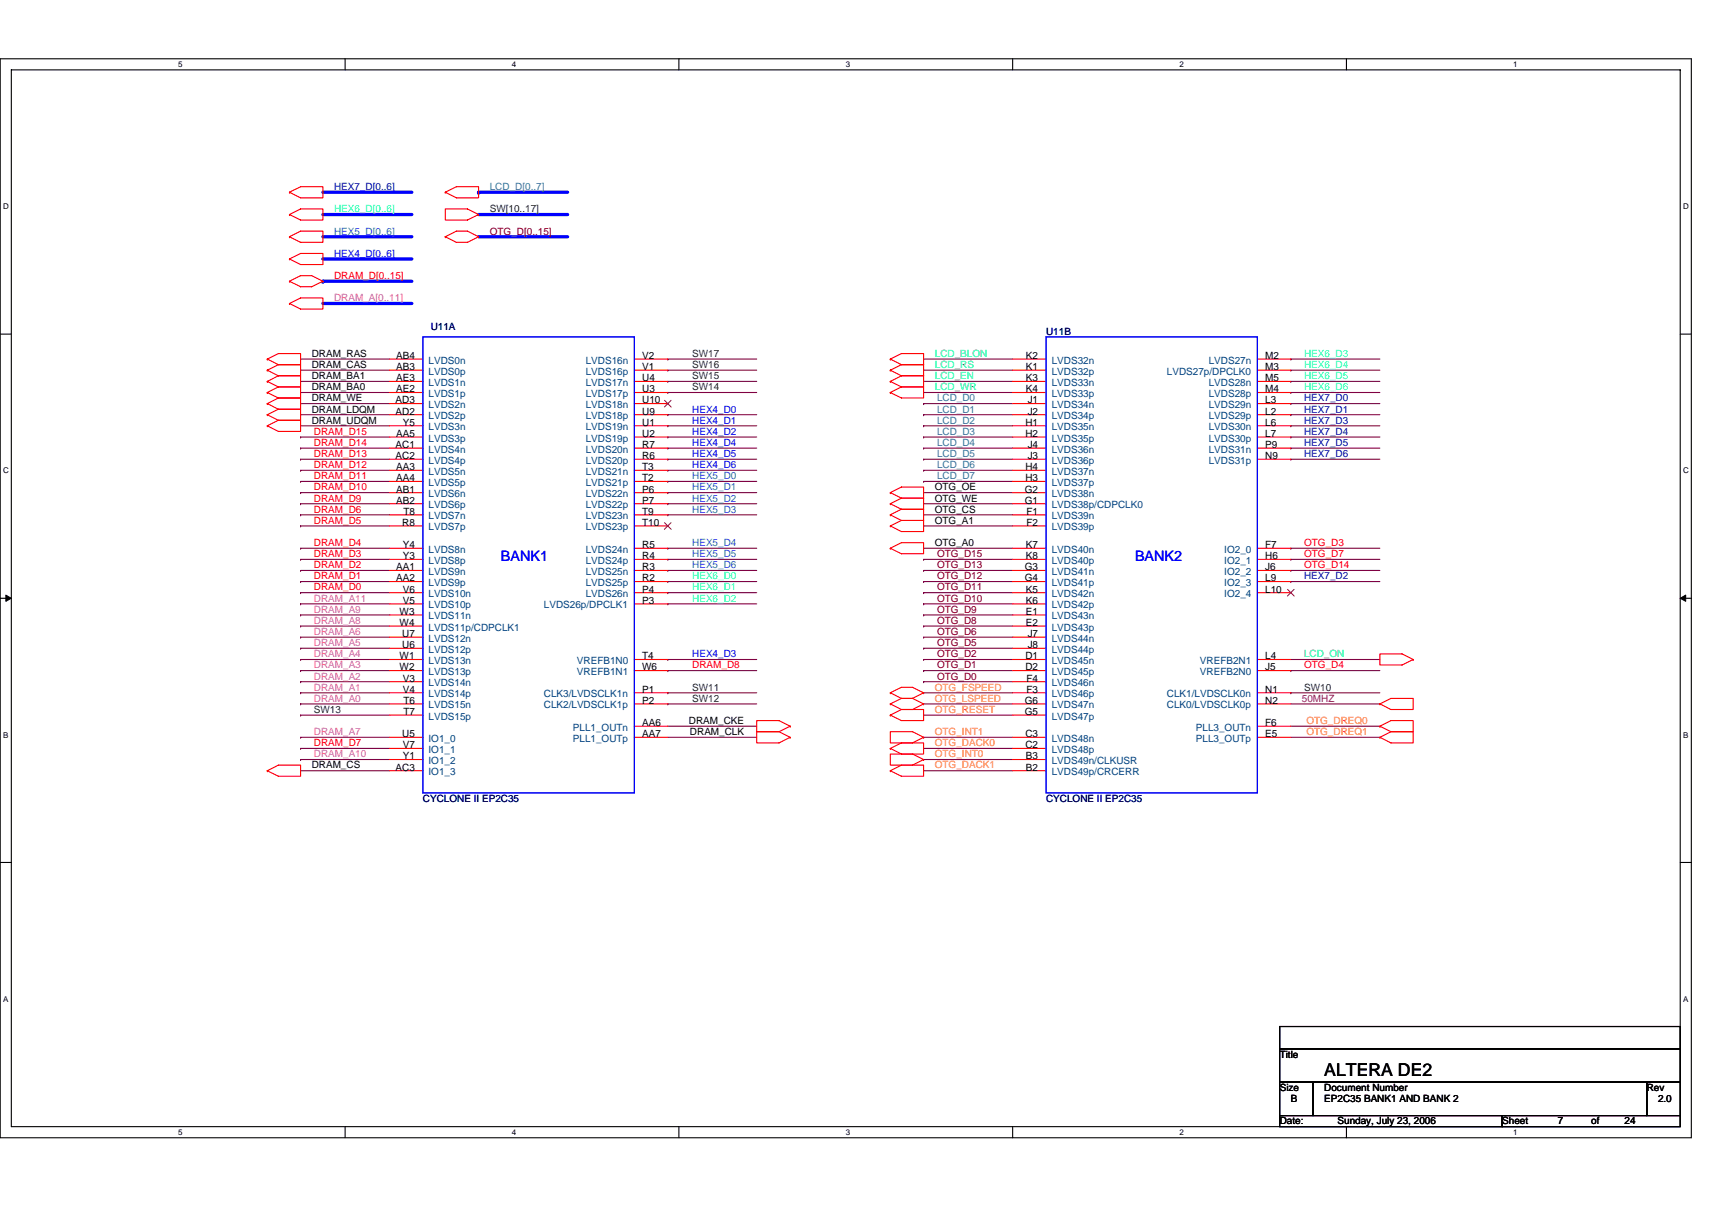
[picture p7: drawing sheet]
<svg xmlns="http://www.w3.org/2000/svg" width="297mm" height="210mm" viewBox="0 0 297 210" stroke-linecap="round" stroke-linejoin="round" font-family="sans-serif">
<path d="M0 10.2h293.5v187.2h-293.5zM2 12.1h289.5v183.4h-289.5z" fill="none" stroke="#000" stroke-width=".19"/>
<g fill="#fff">
<path d="M30.9 10.4h.8v1.6h-.8z"/>
<path d="M30.9 195.7h.8v1.6h-.8z"/>
</g>
<path d="M59.9 10.2v1.9M59.9 195.5v1.9" fill="none" stroke="#000" stroke-width=".19"/>
<g fill="#fff">
<path d="M88.8 10.4h.8v1.6h-.8z"/>
<path d="M88.8 195.7h.8v1.6h-.8z"/>
</g>
<path d="M117.8 10.2v1.9M117.8 195.5v1.9" fill="none" stroke="#000" stroke-width=".19"/>
<g fill="#fff">
<path d="M146.7 10.4h.8v1.6h-.8z"/>
<path d="M146.7 195.7h.8v1.6h-.8z"/>
</g>
<path d="M175.7 10.2v1.9M175.7 195.5v1.9" fill="none" stroke="#000" stroke-width=".19"/>
<g fill="#fff">
<path d="M204.7 10.4h.7v1.6h-.7z"/>
<path d="M204.7 195.7h.7v1.6h-.7z"/>
</g>
<path d="M233.6 10.2v1.9M233.6 195.5v1.9" fill="none" stroke="#000" stroke-width=".19"/>
<g fill="#fff">
<path d="M262.6 10.4h.7v1.6h-.7z"/>
<path d="M262.6 195.7h.7v1.6h-.7z"/>
<path d="M.5 35.1h1v1.5h-1z"/>
<path d="M292 35.1h1v1.5h-1z"/>
<path d="M.5 80.9h1v1.5h-1z"/>
<path d="M292 80.9h1v1.5h-1z"/>
</g>
<path d="M0 58h2M291.5 58h2" fill="none" stroke="#000" stroke-width=".19"/>
<g fill="#fff">
<path d="M.5 126.7h.9v1.6h-.9z"/>
<path d="M292 126.7h.9v1.6h-.9z"/>
</g>
<path d="M0 103.8h2M291.5 103.8h2" fill="none" stroke="#000" stroke-width=".19"/>
<path d="M1 103.3l1 .5-1 .6zM291.5 103.8l1-.5v1.1z" fill="#000" stroke="#000" stroke-width=".17"/>
<g fill="#fff">
<path d="M.5 172.6h.9v1.5h-.9z"/>
<path d="M292 172.6h.9v1.5h-.9z"/>
</g>
<path d="M0 149.7h2M291.5 149.7h2M222 178.1h69.5v3.9h-69.5zM222 182h69.5v5.8h-69.5zM222 187.8h5.8v5.8h-5.8zM222 193.6h38.6v1.9h-38.6zM227.8 187.8h57.9v5.8h-57.9zM260.6 193.6h30.9v1.9h-30.9zM285.7 187.8h5.8v5.8h-5.8z" fill="none" stroke="#000" stroke-width=".19"/>
<path d="M56 37.2h15.5M56 33.4h15.5M83 37.2h15.5M83 33.4h.1M83 33.4h15.5M56 44.9h15.5M56 41.1h15.5M56 52.7h15.5M56 48.8h.1M56 48.8h15.5M83 41.1h15.5" fill="none" stroke="#00f" stroke-width=".57"/>
<g fill="none" stroke="#800040" stroke-width=".19">
<path d="M52.2 64.2h15.4M52.2 62.3h15.4M52.2 68.1h15.4M52.2 66.2h15.4M52.2 72h15.4M52.2 70h15.4M52.2 75.8h.1M52.2 73.9h15.4M52.2 79.7h.1M52.2 77.8h.1M52.2 79.7h15.4M52.2 77.8h15.4"/>
<path d="M52.2 75.8h15.4M115.9 62.3h.1M115.9 68.1h.1M115.9 66.2h.1M115.9 64.2h.1M115.9 73.9h.1M115.9 75.8h.1M115.9 72h.1M115.9 79.7h.1M115.9 77.8h.1M115.9 79.7h15.4M115.9 77.8h15.4"/>
<path d="M115.9 75.8h15.4M115.9 66.2h15.4M115.9 68.1h15.4M115.9 73.9h15.4M115.9 62.3h15.4M115.9 64.2h15.4M115.9 72h15.4M160.2 79.7h.1M160.2 77.8h.1M160.2 66.2h15.5M160.2 62.3h15.5M160.2 75.8h.1"/>
<path d="M160.2 70h.1M160.2 68.1h15.5M160.2 73.9h.1M160.2 72h.1M160.2 64.2h15.5M160.2 79.7h15.5M160.2 77.8h15.5M160.2 75.8h15.5M160.2 73.9h15.5M160.2 70h15.5M160.2 72h15.5M224 66.2h.1"/>
<path d="M224 68.1h.1M224 79.7h.1M224 75.8h.1M224 77.8h.1M224 73.9h.1M224 62.3h.1M224 64.2h.1M224 70h.1M224 72h.1M224 79.7h15.4M224 77.8h15.4M224 75.8h15.4"/>
<path d="M224 66.2h15.4M224 68.1h15.4M224 73.9h15.4M224 62.3h15.4M224 64.2h15.4M224 70h15.4M224 72h15.4M52.2 87.4h.1M52.2 85.5h.1M52.2 83.5h.1M52.2 81.6h.1M52.2 91.3h.1"/>
<path d="M52.2 89.3h.1M52.2 95.1h.1M52.2 99h.1M52.2 97.1h.1M52.2 95.1h15.4M52.2 83.5h15.4M52.2 81.6h15.4M52.2 99h15.4M52.2 97.1h15.4M52.2 87.4h15.4M52.2 85.5h15.4M52.2 91.3h15.4"/>
<path d="M52.2 89.3h15.4M115.9 97.1h.1M115.9 95.1h.1M115.9 99h.1M115.9 89.3h.1M115.9 81.6h.1M115.9 83.5h.1M115.9 87.4h.1M115.9 85.5h.1M115.9 95.1h15.4M115.9 83.5h15.4M115.9 81.6h15.4"/>
<path d="M115.9 99h15.4M115.9 97.1h15.4M115.9 87.4h15.4M115.9 85.5h15.4M115.9 89.3h15.4M160.2 83.5h.1M160.2 81.6h.1M160.2 99h.1M160.2 95.1h15.5M160.2 85.5h15.5M160.2 87.4h15.5M160.2 89.3h15.5"/>
<path d="M160.2 91.3h15.5M160.2 97.1h.1M160.2 83.5h15.5M160.2 81.6h15.5M160.2 99h15.5M160.2 97.1h15.5M224 95.1h.1M224 99h.1M224 97.1h.1M224 95.1h15.4M224 99h15.4M224 97.1h15.4"/>
<path d="M52.2 100.9h.1M52.2 104.8h.1M52.2 102.8h.1M52.2 106.7h.1M52.2 108.6h.1M52.2 110.6h.1M52.2 112.5h.1M52.2 118.3h.1M52.2 116.4h.1M52.2 114.4h.1M52.2 116.4h15.4M52.2 110.6h15.4"/>
<path d="M52.2 114.4h15.4M52.2 106.7h15.4M52.2 104.8h15.4M52.2 102.8h15.4M52.2 100.9h15.4M52.2 108.6h15.4M52.2 118.3h15.4M52.2 112.5h15.4M115.9 102.8h.1M115.9 114.4h.1M115.9 100.9h.1M115.9 104.8h.1"/>
<path d="M115.9 116.4h.1M115.9 116.4h15.4M115.9 114.4h15.4M115.9 104.8h15.4M115.9 102.8h15.4M115.9 100.9h15.4M160.2 110.6h.1M160.2 114.4h.1M160.2 106.7h.1M160.2 104.8h.1M160.2 102.8h.1M160.2 100.9h.1"/>
<path d="M160.2 108.6h.1M160.2 118.3h.1M160.2 116.4h.1M160.2 112.5h.1M160.2 116.4h15.5M160.2 110.6h15.5M160.2 114.4h15.5M160.2 106.7h15.5M160.2 104.8h15.5M160.2 102.8h15.5M160.2 100.9h15.5M160.2 108.6h15.5"/>
<path d="M160.2 118.3h15.5M160.2 112.5h15.5M224 114.4h15.4M224 116.4h.1M224 100.9h.1M224 116.4h15.4M224 100.9h15.4M52.2 133.8h15.4M52.2 129.9h.1M52.2 124.1h.1M52.2 131.8h.1M52.2 128h.1"/>
<path d="M52.2 120.2h.1M52.2 122.2h.1M52.2 120.2h15.4M52.2 122.2h15.4M52.2 129.9h15.4M52.2 124.1h15.4M52.2 131.8h15.4M52.2 128h15.4M115.9 120.2h.1M115.9 122.2h.1M115.9 128h15.4M115.9 126h15.4"/>
<path d="M115.9 120.2h15.4M115.9 122.2h15.4M160.2 131.8h15.5M160.2 133.8h15.5M160.2 120.2h15.5M160.2 122.2h15.5M160.2 124.1h15.5M160.2 128h15.5M160.2 129.9h15.5M224 126h15.4M224 128h15.4M224 120.2h.1"/>
<path d="M224 122.2h15.4M224 120.2h15.4"/>
</g>
<g fill="none" stroke="#f00" stroke-width=".19">
<path d="M50.2 37.2l2-.9h3.8v1.9h-3.8zM50.2 37.2h.1M50.2 33.4l2-1h3.8v1.9h-3.8zM50.2 33.4h.1M77.3 36.3h3.8l1.9 .9-1.9 1h-3.8zM77.3 33.4l1.9-1h3.8v1.9h-3.8zM77.3 33.4h.1M83 37.2h.1M50.2 44.9l2-.9h3.8v1.9h-3.8zM50.2 44.9h.1M50.2 41.1l2-1h3.8v2h-3.8zM50.2 41.1h.1"/>
<path d="M50.2 48.8l2 1h1.9l1.9-1M50.2 48.8h.1M50.2 48.8l2-1h1.9l1.9 1M50.2 52.7l2-1h3.8v1.9h-3.8zM50.2 52.7h.1M56 48.8h.1M77.3 41.1l1.9-1h1.9l1.9 1M77.3 41.1l1.9 1h1.9l1.9-1M77.3 41.1h.1M83 41.1h.1M46.4 73.9h.1M46.4 72h.1"/>
<path d="M46.4 68.1h.1M46.4 66.2h.1M46.4 70h.1M46.4 64.2h.1M46.4 62.3l1.9-.9h3.9v1.9h-3.9M46.4 62.3h.1M46.4 72l1.9 .9M46.4 68.1l1.9 1M46.4 66.2l1.9 .9M46.4 70l1.9 1M46.4 64.2l1.9 1M46.4 62.3l1.9 1"/>
<path d="M48.3 72.9h3.9v2h-3.9l-1.9-1M48.3 71h3.9v1.9h-3.9M48.3 67.1h3.9v2h-3.9M48.3 65.2h3.9v1.9h-3.9M48.3 69.1h3.9v1.9h-3.9M48.3 63.3h3.9v1.9h-3.9M48.3 72.9l-1.9 1M48.3 71l-1.9 1M48.3 67.1l-1.9 1M48.3 65.2l-1.9 1M48.3 69.1l-1.9 .9M48.3 63.3l-1.9 .9"/>
<path d="M67.6 62.3h5.8M67.6 64.2h5.8M67.6 66.2h5.8M67.6 68.1h5.8M67.6 70h5.8M67.6 72h5.8M67.6 73.9h5.8M67.6 77.8h5.8M67.6 79.7h5.8M67.6 75.8h5.8M110.1 62.3h5.8M110.1 64.2h5.8"/>
<path d="M110.1 66.2h5.8M110.1 68.1h5.8M110.1 70h5.8M110.1 72h5.8M110.1 73.9h5.8M110.1 77.8h5.8M110.1 79.7h5.8M110.1 75.8h5.8M154.5 68.1h.1M154.5 66.2h.1M154.5 64.2h.1M154.5 62.3l1.9-.9h3.8v1.9h-3.8"/>
<path d="M154.5 62.3h.1M154.5 66.2l1.9 .9M154.5 64.2l1.9 1M154.5 62.3l1.9 1M156.4 67.1h3.8v2h-3.8l-1.9-1M156.4 65.2h3.8v1.9h-3.8M156.4 63.3h3.8v1.9h-3.8M156.4 67.1l-1.9 1M156.4 65.2l-1.9 1M156.4 63.3l-1.9 .9M175.7 62.3h5.8M175.7 64.2h5.8"/>
<path d="M175.7 66.2h5.8M175.7 68.1h5.8M175.7 70h5.8M175.7 72h5.8M175.7 73.9h5.8M175.7 77.8h5.8M175.7 79.7h5.8M175.7 75.8h5.8M218.2 62.3h5.8M218.2 64.2h5.8M218.2 66.2h5.8M218.2 68.1h5.8"/>
<path d="M218.2 70h5.8M218.2 72h5.8M218.2 73.9h5.8M218.2 77.8h5.8M218.2 79.7h5.8M218.2 75.8h5.8M67.6 81.6h5.8M67.6 83.5h5.8M67.6 85.5h5.8M67.6 87.4h5.8M67.6 89.3h5.8M67.6 91.3h5.8"/>
<path d="M67.6 95.1h5.8M67.6 97.1h5.8M67.6 99h5.8M110.1 81.6h5.8M110.1 83.5h5.8M110.1 85.5h5.8M110.1 87.4h5.8M110.1 89.3h5.8M110.1 91.3h5.8M110.1 95.1h5.8M110.1 97.1h5.8M110.1 99h5.8"/>
<path d="M154.5 95.1l1.9-.9h3.8v1.9h-3.8zM154.5 95.1h.1M154.5 91.3h.1M154.5 89.3h.1M154.5 87.4h.1M154.5 85.5l1.9-1h3.8v1.9h-3.8M154.5 85.5h.1M154.5 89.3l1.9 1M154.5 87.4l1.9 1M154.5 85.5l1.9 .9M156.4 90.3h3.8v1.9h-3.8l-1.9-.9M156.4 88.4h3.8v1.9h-3.8"/>
<path d="M156.4 86.4h3.8v2h-3.8M156.4 90.3l-1.9 1M156.4 88.4l-1.9 .9M156.4 86.4l-1.9 1M175.7 81.6h5.8M175.7 83.5h5.8M175.7 85.5h5.8M175.7 87.4h5.8M175.7 89.3h5.8M175.7 91.3h5.8M175.7 95.1h5.8M175.7 97.1h5.8"/>
<path d="M175.7 99h5.8M218.2 95.1h5.8M218.2 97.1h5.8M218.2 99h5.8M67.6 116.4h5.8M67.6 100.9h5.8M67.6 102.8h5.8M67.6 104.8h5.8M67.6 106.7h5.8M67.6 108.6h5.8M67.6 118.3h5.8M67.6 114.4h5.8"/>
<path d="M67.6 112.5h5.8M67.6 110.6h5.8M110.1 116.4h5.8M110.1 100.9h5.8M110.1 102.8h5.8M110.1 104.8h5.8M110.1 114.4h5.8M175.7 116.4h5.8M175.7 100.9h5.8M175.7 102.8h5.8M175.7 104.8h5.8M175.7 106.7h5.8"/>
<path d="M175.7 108.6h5.8M175.7 118.3h5.8M175.7 114.4h5.8M175.7 112.5h5.8M175.7 110.6h5.8M218.2 116.4h5.8M218.2 100.9h5.8M218.2 102.8h5.8M218.2 114.4h5.8M239.4 113.5h3.9l1.9 .9-1.9 1h-3.9zM245.2 114.4h.1M46.4 133.8l1.9-1h3.9v1.9h-3.9z"/>
<path d="M46.4 133.8h.1M67.6 128h5.8M67.6 133.8h5.8M67.6 129.9h5.8M67.6 131.8h5.8M67.6 124.1h5.8M67.6 122.2h5.8M67.6 120.2h5.8M110.1 126h5.8M110.1 128h5.8M110.1 122.2h5.8M110.1 120.2h5.8"/>
<path d="M135.2 127h-3.9v1.9h3.9l1.9-.9M135.2 127l1.9 1M137.1 128h.1M137.1 126l-1.9-.9h-3.9v1.9h3.9M137.1 126h.1M137.1 126l-1.9 1M154.5 120.2l1.9-.9h1.9l1.9 .9M154.5 120.2h.1M154.5 124.1h.1M154.5 127h3.8l1.9 1-1.9 .9h-3.8zM154.5 130.9h3.8l1.9 .9-1.9 1h-3.8zM154.5 133.8l1.9-1h3.8v1.9h-3.8z"/>
<path d="M154.5 133.8h.1M154.5 129.9l1.9-1h3.8v2h-3.8zM154.5 129.9h.1M154.5 122.2h.1M154.5 120.2l1.9 1M154.5 122.2l1.9 .9M156.4 121.2h1.9M156.4 123.1h3.8v2h-3.8l-1.9-1M156.4 123.1l-1.9 1M156.4 121.2l-1.9 1M158.3 121.2l1.9 1M160.2 120.2h.1"/>
<path d="M160.2 128h.1M160.2 131.8h.1M160.2 122.2h.1M160.2 122.2l-1.9 .9h-1.9M160.2 120.2l-1.9 1M175.7 128h5.8M175.7 133.8h5.8M175.7 129.9h5.8M175.7 131.8h5.8M175.7 124.1h5.8M175.7 122.2h5.8M175.7 120.2h5.8"/>
<path d="M218.2 126h5.8M218.2 128h5.8M218.2 122.2h5.8M218.2 120.2h5.8M239.4 122.2l1.9-1h3.9v1.9h-3.9zM239.4 122.2h.1M239.4 128h.1M239.4 126l1.9-.9h3.9v1.9h-3.9M239.4 126h.1M239.4 126l1.9 1M241.3 127h3.9v1.9h-3.9l-1.9-.9M241.3 127l-1.9 1"/>
</g>
<path d="M115.3 69.5l1.2 1.1M116.4 69.5l-1.1 1.1M115.3 90.7l1.2 1.2M116.4 90.7l-1.1 1.2M223.4 102.3l1.2 1.1M224.5 102.3l-1.1 1.1" fill="none" stroke="#804000" stroke-width=".17"/>
<path d="M73.4 58.5h36.7v79.1h-36.7zM181.5 58.5h36.7v79.1h-36.7z" fill="none" stroke="#00f" stroke-width=".19"/>
<text font-size="3.1" x="229.8" y="186.7">ALTERA DE2</text>
<g font-size="2.5" fill="#00f">
<text x="86.9" y="97.4">BANK1</text>
<text x="196.9" y="97.4">BANK2</text>
</g>
<g font-size="1.7" fill="#0000a0">
<text x="58" y="33">HEX7_D[0..6]</text>
<text x="226.3" y="69.7">HEX7_D0</text>
<text x="226.3" y="71.6">HEX7_D1</text>
<text x="226.3" y="75.5">HEX7_D4</text>
<text x="226.3" y="77.4">HEX7_D5</text>
<text x="226.3" y="73.5">HEX7_D3</text>
<text x="226.3" y="79.3">HEX7_D6</text>
<text x="226.3" y="100.5">HEX7_D2</text>
</g>
<g font-size="1.7" fill="#408080">
<text x="85" y="33">LCD_D[0..7]</text>
<text x="162.6" y="69.7">LCD_D0</text>
<text x="162.6" y="71.6">LCD_D1</text>
<text x="162.6" y="77.4">LCD_D4</text>
<text x="162.6" y="75.5">LCD_D3</text>
<text x="162.6" y="73.5">LCD_D2</text>
<text x="162.6" y="79.3">LCD_D5</text>
<text x="162.6" y="83.2">LCD_D7</text>
<text x="162.6" y="81.2">LCD_D6</text>
</g>
<g font-size="1.7" fill="#0080ff">
<text x="58" y="40.7">HEX5_D[0..6]</text>
<text x="120.1" y="83.2">HEX5_D0</text>
<text x="120.1" y="89">HEX5_D3</text>
<text x="120.1" y="87">HEX5_D2</text>
<text x="120.1" y="85.1">HEX5_D1</text>
<text x="120.1" y="94.8">HEX5_D4</text>
<text x="120.1" y="96.7">HEX5_D5</text>
<text x="120.1" y="98.6">HEX5_D6</text>
</g>
<g font-size="1.7" fill="#0ff">
<text x="58" y="36.8">HEX6_D[0..6]</text>
<text x="226.3" y="65.8">HEX6_D5</text>
<text x="226.3" y="61.9">HEX6_D3</text>
<text x="226.3" y="63.9">HEX6_D4</text>
<text x="226.3" y="67.7">HEX6_D6</text>
<text x="120.1" y="100.5">HEX6_D0</text>
<text x="120.1" y="102.5">HEX6_D1</text>
<text x="120.1" y="104.4">HEX6_D2</text>
</g>
<g font-size="1.7" fill="#800000">
<text x="85" y="40.7">OTG_D[0..15]</text>
<text x="162.6" y="100.5">OTG_D12</text>
<text x="162.6" y="98.6">OTG_D13</text>
<text x="162.6" y="96.7">OTG_D15</text>
<text x="162.6" y="106.3">OTG_D9</text>
<text x="162.6" y="104.4">OTG_D10</text>
<text x="162.6" y="102.5">OTG_D11</text>
<text x="162.6" y="110.2">OTG_D6</text>
<text x="162.6" y="108.3">OTG_D8</text>
<text x="162.6" y="112.1">OTG_D5</text>
<text x="162.6" y="114.1">OTG_D2</text>
<text x="162.6" y="117.9">OTG_D0</text>
<text x="162.6" y="116">OTG_D1</text>
</g>
<g font-size="1.7" fill="#008000">
<text x="85" y="36.8">SW[10..17]</text>
<text x="120.1" y="61.9">SW17</text>
<text x="120.1" y="65.8">SW15</text>
<text x="120.1" y="63.9">SW16</text>
<text x="120.1" y="67.7">SW14</text>
<text x="120.1" y="119.8">SW11</text>
<text x="226.3" y="119.8">SW10</text>
<text x="54.5" y="123.7">SW13</text>
<text x="120.1" y="121.8">SW12</text>
</g>
<g font-size="1.7" fill="#00f">
<text x="58" y="44.6">HEX4_D[0..6]</text>
<text x="120.1" y="71.6">HEX4_D0</text>
<text x="120.1" y="73.5">HEX4_D1</text>
<text x="120.1" y="75.5">HEX4_D2</text>
<text x="120.1" y="77.4">HEX4_D4</text>
<text x="120.1" y="79.3">HEX4_D5</text>
<text x="120.1" y="81.2">HEX4_D6</text>
<text x="120.1" y="114.1">HEX4_D3</text>
</g>
<g font-size="1.7" fill="#f00">
<text x="58" y="48.4">DRAM_D[0..15]</text>
<text x="54.5" y="75.5">DRAM_D15</text>
<text x="54.5" y="77.4">DRAM_D14</text>
<text x="54.5" y="79.3">DRAM_D13</text>
<text x="54.5" y="83.2">DRAM_D11</text>
<text x="54.5" y="81.2">DRAM_D12</text>
<text x="54.5" y="87">DRAM_D9</text>
<text x="54.5" y="85.1">DRAM_D10</text>
<text x="54.5" y="89">DRAM_D6</text>
<text x="54.5" y="90.9">DRAM_D5</text>
<text x="54.5" y="94.8">DRAM_D4</text>
<text x="226.3" y="94.8">OTG_D3</text>
<text x="54.5" y="100.5">DRAM_D1</text>
<text x="54.5" y="98.6">DRAM_D2</text>
<text x="54.5" y="96.7">DRAM_D3</text>
<text x="226.3" y="98.6">OTG_D14</text>
<text x="226.3" y="96.7">OTG_D7</text>
<text x="54.5" y="102.5">DRAM_D0</text>
<text x="120.1" y="116">DRAM_D8</text>
<text x="226.3" y="116">OTG_D4</text>
<text x="54.5" y="129.5">DRAM_D7</text>
</g>
<g font-size="1.7" fill="#f0f">
<text x="58" y="52.3">DRAM_A[0..11]</text>
<text x="54.5" y="104.4">DRAM_A11</text>
<text x="54.5" y="106.3">DRAM_A9</text>
<text x="54.5" y="108.3">DRAM_A8</text>
<text x="54.5" y="110.2">DRAM_A6</text>
<text x="54.5" y="112.1">DRAM_A5</text>
<text x="54.5" y="119.8">DRAM_A1</text>
<text x="54.5" y="117.9">DRAM_A2</text>
<text x="54.5" y="116">DRAM_A3</text>
<text x="54.5" y="114.1">DRAM_A4</text>
<text x="54.5" y="121.8">DRAM_A0</text>
<text x="54.5" y="131.4">DRAM_A10</text>
<text x="54.5" y="127.6">DRAM_A7</text>
</g>
<g font-size="1.7" fill="#000080">
<text x="74.7" y="57.3">U11A</text>
<text x="181.5" y="58.1">U11B</text>
<text x="73.4" y="139.1">CYCLONE II EP2C35</text>
<text x="181.5" y="139.1">CYCLONE II EP2C35</text>
</g>
<g font-size="1.7">
<text x="54.1" y="65.8">DRAM_BA1</text>
<text x="54.1" y="63.9">DRAM_CAS</text>
<text x="54.1" y="61.9">DRAM_RAS</text>
<text x="68.7" y="62.3">AB4</text>
<text x="68.7" y="64.2">AB3</text>
<text x="111.4" y="64.2">V1</text>
<text x="111.4" y="62.3">V2</text>
<text x="178" y="62.3">K2</text>
<text x="178" y="64.2">K1</text>
<text x="219.5" y="62.3">M2</text>
<text x="219.5" y="64.2">M3</text>
<text x="54.1" y="71.6">DRAM_LDQM</text>
<text x="54.1" y="67.7">DRAM_BA0</text>
<text x="54.1" y="69.7">DRAM_WE</text>
<text x="68.6" y="70">AD3</text>
<text x="68.6" y="71.9">AD2</text>
<text x="68.7" y="66.2">AE3</text>
<text x="68.7" y="68.1">AE2</text>
<text x="111.4" y="66.2">U4</text>
<text x="111.4" y="68.1">U3</text>
<text x="111.4" y="70">U10</text>
<text x="111.4" y="71.9">U9</text>
<text x="178" y="66.2">K3</text>
<text x="178" y="68.1">K4</text>
<text x="178.3" y="70">J1</text>
<text x="178.3" y="71.9">J2</text>
<text x="219.5" y="66.2">M5</text>
<text x="219.5" y="68.1">M4</text>
<text x="219.5" y="70">L3</text>
<text x="219.5" y="71.9">L2</text>
<text x="54.1" y="73.5">DRAM_UDQM</text>
<text x="68.6" y="77.7">AC1</text>
<text x="68.7" y="75.8">AA5</text>
<text x="69.9" y="73.9">Y5</text>
<text x="111.4" y="73.9">U1</text>
<text x="111.4" y="77.7">R7</text>
<text x="111.4" y="75.8">U2</text>
<text x="177.9" y="73.9">H1</text>
<text x="177.9" y="75.8">H2</text>
<text x="178.3" y="77.7">J4</text>
<text x="219.5" y="73.9">L6</text>
<text x="219.5" y="75.8">L7</text>
<text x="219.5" y="77.7">P9</text>
<text x="68.6" y="79.7">AC2</text>
<text x="68.7" y="81.6">AA3</text>
<text x="68.7" y="83.5">AA4</text>
<text x="111.4" y="83.5">T2</text>
<text x="111.4" y="81.6">T3</text>
<text x="111.4" y="79.7">R6</text>
<text x="177.9" y="81.6">H4</text>
<text x="177.9" y="83.5">H3</text>
<text x="178.3" y="79.7">J3</text>
<text x="219.5" y="79.7">N9</text>
<text x="68.7" y="85.5">AB1</text>
<text x="68.7" y="87.4">AB2</text>
<text x="70" y="89.3">T8</text>
<text x="111.4" y="89.3">T9</text>
<text x="111.4" y="87.4">P7</text>
<text x="111.4" y="85.5">P6</text>
<text x="162.2" y="89">OTG_CS</text>
<text x="162.2" y="87">OTG_WE</text>
<text x="162.2" y="85.1">OTG_OE</text>
<text x="177.8" y="85.5">G2</text>
<text x="177.8" y="87.4">G1</text>
<text x="178.1" y="89.3">F1</text>
<text x="69.8" y="91.2">R8</text>
<text x="69.9" y="95.1">Y4</text>
<text x="111.4" y="95.1">R5</text>
<text x="111.4" y="91.2">T10</text>
<text x="162.2" y="94.7">OTG_A0</text>
<text x="162.2" y="90.9">OTG_A1</text>
<text x="178" y="95.1">K7</text>
<text x="178.1" y="91.2">F2</text>
<text x="219.5" y="95.1">F7</text>
<text x="68.7" y="100.9">AA2</text>
<text x="68.7" y="99">AA1</text>
<text x="69.9" y="97">Y3</text>
<text x="111.4" y="100.9">R2</text>
<text x="111.4" y="99">R3</text>
<text x="111.4" y="97">R4</text>
<text x="177.8" y="99">G3</text>
<text x="177.8" y="100.9">G4</text>
<text x="178" y="97">K8</text>
<text x="219.5" y="100.9">L9</text>
<text x="219.5" y="99">J6</text>
<text x="219.5" y="97">H6</text>
<text x="69.3" y="106.7">W3</text>
<text x="69.9" y="102.8">V6</text>
<text x="69.9" y="104.8">V5</text>
<text x="111.4" y="102.8">P4</text>
<text x="111.4" y="104.8">P3</text>
<text x="178" y="102.8">K5</text>
<text x="178" y="104.8">K6</text>
<text x="178" y="106.7">E1</text>
<text x="219.5" y="102.8">L10</text>
<text x="69.3" y="108.6">W4</text>
<text x="69.8" y="112.5">U6</text>
<text x="69.8" y="110.6">U7</text>
<text x="178" y="108.6">E2</text>
<text x="178.3" y="110.6">J7</text>
<text x="178.3" y="112.5">J8</text>
<text x="69.3" y="116.4">W2</text>
<text x="69.3" y="114.4">W1</text>
<text x="69.9" y="118.3">V3</text>
<text x="111.4" y="116.4">W6</text>
<text x="111.4" y="114.4">T4</text>
<text x="177.9" y="114.4">D1</text>
<text x="177.9" y="116.4">D2</text>
<text x="178.1" y="118.3">F4</text>
<text x="219.5" y="114.4">L4</text>
<text x="219.5" y="116.4">J5</text>
<text x="69.9" y="120.2">V4</text>
<text x="70" y="124.1">T7</text>
<text x="70" y="122.1">T6</text>
<text x="111.4" y="120.2">P1</text>
<text x="111.4" y="122.1">P2</text>
<text x="119.5" y="125.6">DRAM_CKE</text>
<text x="177.8" y="122.1">G6</text>
<text x="177.8" y="124.1">G5</text>
<text x="178.1" y="120.2">F3</text>
<text x="219.5" y="120.2">N1</text>
<text x="219.5" y="122.1">N2</text>
<text x="69.8" y="127.9">U5</text>
<text x="69.9" y="129.9">V7</text>
<text x="69.9" y="131.8">Y1</text>
<text x="111.4" y="126">AA6</text>
<text x="111.4" y="127.9">AA7</text>
<text x="119.7" y="127.6">DRAM_CLK</text>
<text x="177.9" y="127.9">C3</text>
<text x="177.9" y="129.9">C2</text>
<text x="178" y="131.8">B3</text>
<text x="219.5" y="126">F6</text>
<text x="219.5" y="127.9">E5</text>
<text x="54.1" y="133.3">DRAM_CS</text>
<text x="68.6" y="133.7">AC3</text>
<text x="178" y="133.7">B2</text>
<text x="222" y="183.6">Title</text>
<text x="222" y="189.3">Size</text>
<text x="224" y="191.3">B</text>
<text x="229.8" y="189.3">Document Number</text>
<text x="229.8" y="191.3">EP2C35 BANK1 AND BANK 2</text>
<text x="285.7" y="189.3">Rev</text>
<text x="287.7" y="191.3">2.0</text>
<text x="222" y="195.1">Date:</text>
<text x="232.1" y="195.1">Sunday, July 23, 2006</text>
<text x="260.6" y="195.1">Sheet</text>
<text x="270.3" y="195.1">7</text>
<text x="276.1" y="195.1">of</text>
<text x="281.9" y="195.1">24</text>
</g>
<g font-size="1.7" fill="#004080">
<text x="74.4" y="63.1">LVDS0n</text>
<text x="74.4" y="65">LVDS0p</text>
<text x="101.6" y="65">LVDS16p</text>
<text x="101.6" y="63.1">LVDS16n</text>
<text x="182.5" y="63.1">LVDS32n</text>
<text x="182.5" y="65">LVDS32p</text>
<text x="202.5" y="65">LVDS27p/DPCLK0</text>
<text x="209.7" y="63.1">LVDS27n</text>
<text x="74.4" y="67">LVDS1n</text>
<text x="74.4" y="68.9">LVDS1p</text>
<text x="74.4" y="70.8">LVDS2n</text>
<text x="101.6" y="67">LVDS17n</text>
<text x="101.6" y="68.9">LVDS17p</text>
<text x="101.6" y="70.8">LVDS18n</text>
<text x="182.5" y="67">LVDS33n</text>
<text x="182.5" y="68.9">LVDS33p</text>
<text x="182.5" y="70.8">LVDS34n</text>
<text x="209.7" y="67">LVDS28n</text>
<text x="209.7" y="68.9">LVDS28p</text>
<text x="209.7" y="70.8">LVDS29n</text>
<text x="74.4" y="72.7">LVDS2p</text>
<text x="74.4" y="74.7">LVDS3n</text>
<text x="74.4" y="76.6">LVDS3p</text>
<text x="101.6" y="72.7">LVDS18p</text>
<text x="101.6" y="74.7">LVDS19n</text>
<text x="101.6" y="76.6">LVDS19p</text>
<text x="182.5" y="72.7">LVDS34p</text>
<text x="182.5" y="74.7">LVDS35n</text>
<text x="182.5" y="76.6">LVDS35p</text>
<text x="209.7" y="72.7">LVDS29p</text>
<text x="209.7" y="74.7">LVDS30n</text>
<text x="209.7" y="76.6">LVDS30p</text>
<text x="74.4" y="78.5">LVDS4n</text>
<text x="74.4" y="80.5">LVDS4p</text>
<text x="74.4" y="82.4">LVDS5n</text>
<text x="101.6" y="82.4">LVDS21n</text>
<text x="101.6" y="80.5">LVDS20p</text>
<text x="101.6" y="78.5">LVDS20n</text>
<text x="182.5" y="78.5">LVDS36n</text>
<text x="182.5" y="80.5">LVDS36p</text>
<text x="182.5" y="82.4">LVDS37n</text>
<text x="209.7" y="78.5">LVDS31n</text>
<text x="209.7" y="80.5">LVDS31p</text>
<text x="74.4" y="84.3">LVDS5p</text>
<text x="74.4" y="86.3">LVDS6n</text>
<text x="74.4" y="88.2">LVDS6p</text>
<text x="101.6" y="88.2">LVDS22p</text>
<text x="101.6" y="86.3">LVDS22n</text>
<text x="101.6" y="84.3">LVDS21p</text>
<text x="182.5" y="84.3">LVDS37p</text>
<text x="182.5" y="86.3">LVDS38n</text>
<text x="182.5" y="88.2">LVDS38p/CDPCLK0</text>
<text x="74.4" y="90.1">LVDS7n</text>
<text x="74.4" y="92.1">LVDS7p</text>
<text x="74.4" y="95.9">LVDS8n</text>
<text x="101.6" y="95.9">LVDS24n</text>
<text x="101.6" y="92.1">LVDS23p</text>
<text x="101.6" y="90.1">LVDS23n</text>
<text x="182.5" y="90.1">LVDS39n</text>
<text x="182.5" y="92.1">LVDS39p</text>
<text x="182.5" y="95.9">LVDS40n</text>
<text x="212.4" y="95.9">IO2_0</text>
<text x="74.4" y="97.9">LVDS8p</text>
<text x="74.4" y="101.7">LVDS9p</text>
<text x="74.4" y="99.8">LVDS9n</text>
<text x="101.6" y="101.7">LVDS25p</text>
<text x="101.6" y="99.8">LVDS25n</text>
<text x="101.6" y="97.9">LVDS24p</text>
<text x="182.5" y="97.9">LVDS40p</text>
<text x="182.5" y="99.8">LVDS41n</text>
<text x="182.5" y="101.7">LVDS41p</text>
<text x="212.4" y="101.7">IO2_3</text>
<text x="212.4" y="99.8">IO2_2</text>
<text x="212.4" y="97.9">IO2_1</text>
<text x="74.4" y="103.6">LVDS10n</text>
<text x="74.4" y="105.6">LVDS10p</text>
<text x="74.4" y="107.5">LVDS11n</text>
<text x="94.4" y="105.6">LVDS26p/DPCLK1</text>
<text x="101.6" y="103.6">LVDS26n</text>
<text x="182.5" y="103.6">LVDS42n</text>
<text x="182.5" y="105.6">LVDS42p</text>
<text x="182.5" y="107.5">LVDS43n</text>
<text x="212.4" y="103.6">IO2_4</text>
<text x="74.4" y="109.4">LVDS11p/CDPCLK1</text>
<text x="74.4" y="113.3">LVDS12p</text>
<text x="74.4" y="111.4">LVDS12n</text>
<text x="182.5" y="109.4">LVDS43p</text>
<text x="182.5" y="111.4">LVDS44n</text>
<text x="182.5" y="113.3">LVDS44p</text>
<text x="74.4" y="119.1">LVDS14n</text>
<text x="74.4" y="117.2">LVDS13p</text>
<text x="74.4" y="115.2">LVDS13n</text>
<text x="100.1" y="117.2">VREFB1N1</text>
<text x="100.1" y="115.2">VREFB1N0</text>
<text x="182.5" y="115.2">LVDS45n</text>
<text x="182.5" y="117.2">LVDS45p</text>
<text x="182.5" y="119.1">LVDS46n</text>
<text x="208.2" y="115.2">VREFB2N1</text>
<text x="208.2" y="117.2">VREFB2N0</text>
<text x="74.4" y="124.9">LVDS15p</text>
<text x="74.4" y="122.9">LVDS15n</text>
<text x="74.4" y="121">LVDS14p</text>
<text x="94.4" y="121">CLK3/LVDSCLK1n</text>
<text x="94.4" y="122.9">CLK2/LVDSCLK1p</text>
<text x="182.5" y="121">LVDS46p</text>
<text x="182.5" y="122.9">LVDS47n</text>
<text x="182.5" y="124.9">LVDS47p</text>
<text x="202.5" y="121">CLK1/LVDSCLK0n</text>
<text x="202.5" y="122.9">CLK0/LVDSCLK0p</text>
<text x="74.4" y="130.7">IO1_1</text>
<text x="74.4" y="128.7">IO1_0</text>
<text x="99.4" y="126.8">PLL1_OUTn</text>
<text x="99.4" y="128.7">PLL1_OUTp</text>
<text x="182.5" y="128.7">LVDS48n</text>
<text x="182.5" y="130.7">LVDS48p</text>
<text x="207.5" y="126.8">PLL3_OUTn</text>
<text x="207.5" y="128.7">PLL3_OUTp</text>
<text x="74.4" y="134.5">IO1_3</text>
<text x="74.4" y="132.6">IO1_2</text>
<text x="182.5" y="132.6">LVDS49n/CLKUSR</text>
<text x="182.5" y="134.5">LVDS49p/CRCERR</text>
</g>
<g font-size="1.7" fill="#0f0">
<text x="162.2" y="65.8">LCD_EN</text>
<text x="162.2" y="63.9">LCD_RS</text>
<text x="162.2" y="61.9">LCD_BLON</text>
<text x="162.2" y="67.7">LCD_WR</text>
<text x="226.3" y="114">LCD_ON</text>
</g>
<g font-size="1.7" fill="#ff8000">
<text x="162.2" y="119.8">OTG_FSPEED</text>
<text x="162.2" y="123.7">OTG_RESET</text>
<text x="162.2" y="121.8">OTG_LSPEED</text>
<text x="226.7" y="125.6">OTG_DREQ0</text>
<text x="162.2" y="127.6">OTG_INT1</text>
<text x="162.2" y="131.4">OTG_INT0</text>
<text x="162.2" y="129.5">OTG_DACK0</text>
<text x="226.7" y="127.6">OTG_DREQ1</text>
<text x="162.2" y="133.3">OTG_DACK1</text>
</g>
<text font-size="1.7" fill="#800080" x="225.9" y="121.8">50MHZ</text>
<g font-size="1.4">
<text x="30.9" y="11.7">5</text>
<text x="88.8" y="11.7">4</text>
<text x="146.7" y="11.7">3</text>
<text x="204.7" y="11.7">2</text>
<text x="262.6" y="11.7">1</text>
<text x=".5" y="36.3">D</text>
<text x="292" y="36.3">D</text>
<text x=".5" y="82.1">C</text>
<text x="292" y="82.1">C</text>
<text x=".5" y="128">B</text>
<text x="292" y="128">B</text>
<text x=".5" y="173.8">A</text>
<text x="292" y="173.8">A</text>
<text x="30.9" y="197">5</text>
<text x="88.8" y="197">4</text>
<text x="146.7" y="197">3</text>
<text x="204.7" y="197">2</text>
<text x="262.6" y="197">1</text>
</g>
</svg>
